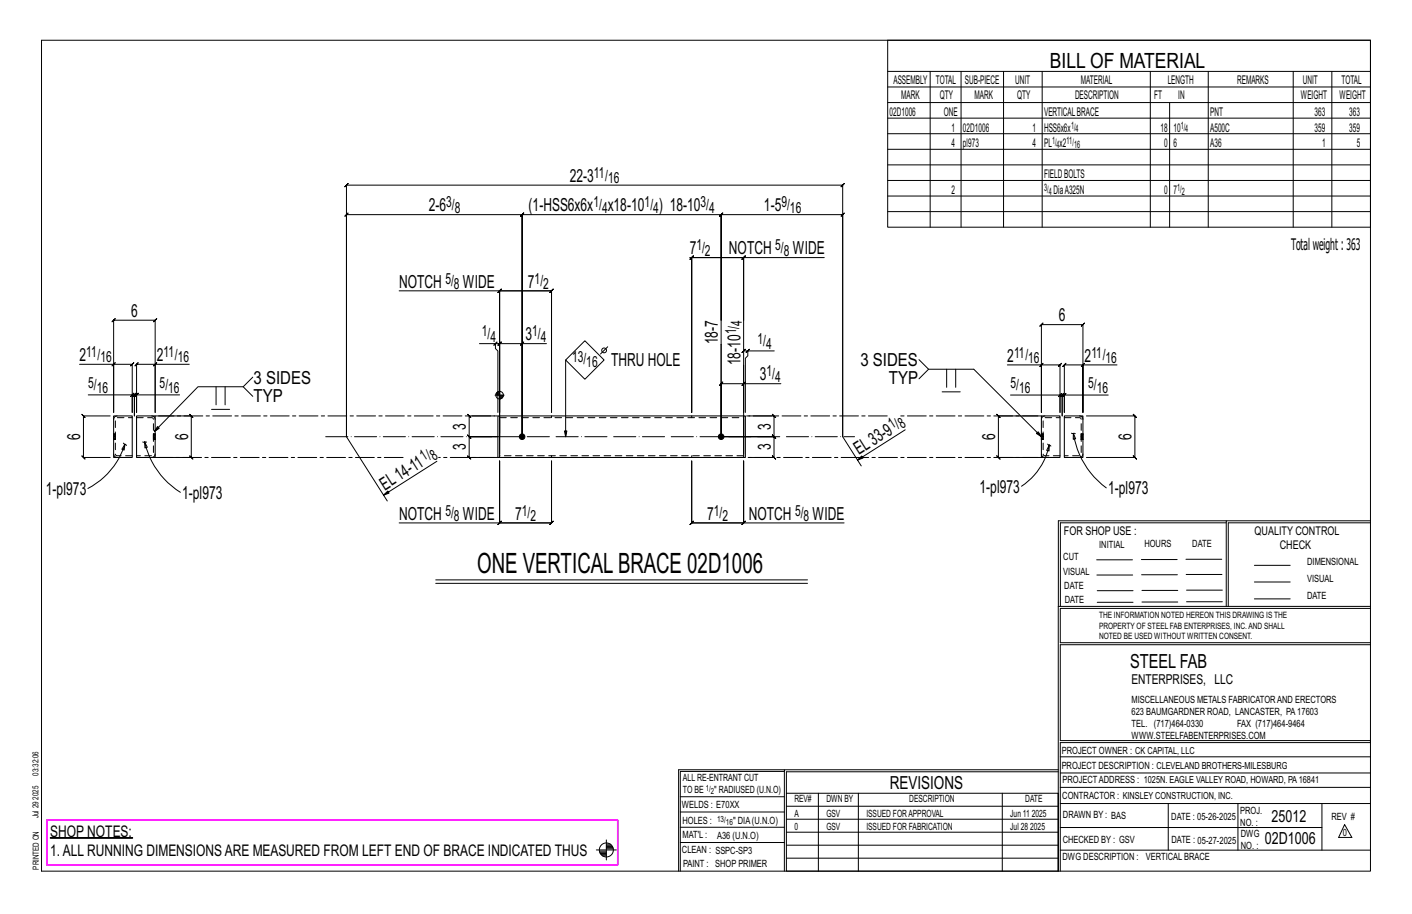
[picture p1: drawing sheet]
<svg xmlns="http://www.w3.org/2000/svg" width="432mm" height="279mm" viewBox="0 0 432 279" stroke-linecap="round" stroke-linejoin="round" font-family="sans-serif">
<g fill="#000" stroke="#000" stroke-width=".31">
<path d="M15.4 256.1h25.2v.1h-25.2z"/>
<circle cx="159.7" cy="133.5" r=".86"/>
<circle cx="220.5" cy="133.5" r=".86"/>
</g>
<g fill="none" stroke="#000" stroke-width=".31">
<path d="M12.7 12.3h406.4v254h-406.4zM271.5 12.3h147.6v57.2h-147.6zM271.5 21.8h147.6M271.5 26.6h147.6M271.5 31.4h147.6M271.5 36.1h147.6M284.5 21.8v47.7M293.9 21.8v47.7M306.9 21.8v47.7M318.7 21.8v47.7M351.8 21.8v47.7M357.7 31.4v38.1"/>
<path d="M369.5 21.8v47.7M395.5 21.8v47.7M407.3 21.8v47.7M271.5 40.9h147.6M271.5 45.6h147.6M271.5 50.4h147.6M271.5 55.2h147.6M271.5 59.9h147.6M210.9 78.7h.6v47.4v-47.4M212 78.2l-1 1zM227.4 78.7h-15.9h15.9l-.5 .5 1-1-.5 .5v19.2M227.9 78.2l-1 1z"/>
<path d="M252.1 78.7h-24.7v19.2M271.5 64.7h147.6M122.1 88.9h30.7v37.2v-37.2l-.5 .5 1-1-.5 .5h15.9l-.5 .5 1-1-.5 .5v37.2v-37.2l.5-.5-1 1 .5-.5h-15.9M153.3 88.4l-1 1zM220.5 97.9v35.6v-16.2l-.5 .5 1-1-.5 .5h6.9M227.4 97.9v13.8M24.3 111.4h10.5v14.7v-28.2l-.5 .5 1-1-.5 .5h12.7l-.5 .5 1-1-.5 .5v28.2v-14.7h10.4M34.8 111.4l-.5 .5 1-1zM34.8 111.4h5.6l-.5 .5 1-1-.5 .5v14.7v-5.4h-13.4M47.5 111.4h-5.7l.5-.5-1 1 .5-.5v14.7v-5.4h13.1M48 110.9l-1 1zM66.1 118.2v5.6"/>
<path d="M68.8 118.2v5.6M74.4 118.2l2.9 3M77.3 115.3l-2.9 2.9h-13.9l-13.3 13.7 1-1.5 .5 .5-1.5 1M146.6 105h4.9v1.5l.8 .8v18.8M151.5 105l-.5 .5 1-1zM151.9 120v.8M152.2 119.8v1M152.4 119.7v1.1M152.6 119.7v1.1M152.8 104.8v.2l.5-.5-1 1 .5-.5h-1.3M152.8 119.4v13M159.7 105h-6.9l.5-.5-1 1 .5-.5v28.5"/>
<path d="M160.2 104.5l-1 1zM167.1 105h-7.4v28.5M173 110.1l5.9-5.9 5.8 5.9-5.8 5.8zM173 110.1v23.4l-.4-1.8h.8l-.4 1.8M185.8 106l-2.2 2.2M220.5 105.3v28.2zM226.9 117.8l1-1zM227.4 111.7v14.4zM227.4 107.3l-.5 .5 1-1-.5 .5h1.3M228.7 107.3l.5-.5-1 1zM236.8 107.3h-8.1v1.5l-.8 .7v16.6M238.8 117.3h-11.4v16.2"/>
<path d="M281 109.9l3 3h13.8l20.7 20.6-1.5-1 .5-.5 1 1.5M284 112.9l-3 2.9M288.1 119.8h5.5M289.5 112.9v5.5M292.3 112.9v5.5M308 111.5h10.5v14.6v-26.9l-.5 .5 1-1-.5 .5h12.7l-.5 .5 1-1-.5 .5v26.9v-14.6h10.4M318.5 111.5l-.5 .5 1-1zM318.5 111.5h5.7l-.5 .5 1-1-.5 .5v14.6v-5.3h-15.2M330.7 112l1-1zM331.2 111.5h-5.7l.5-.5-1 1 .5-.5v14.6v-5.3h13.4M33.7 127.1h-8.2l-.5-.5 1 1-.5-.5v12.7l-.5-.5 1 1-.5-.5h8.2M37.7 135.4l.5 .4"/>
<path d="M38.2 135.8l-.2 1.8-.7-.3zM38.2 135.8a23 23 0 0 1-11.3 13.5M38.2 135.8l.5 .4M39.9 121.2l1-1zM40.4 120.7h.7l-.5 .5 1-1-.5 .5v6.4v-6.4l-.5 .5 1-1-.5 .5h.7M41.3 121.2l1-1zM43.6 135.1h.6M44.2 135.1l.8 1.6-.7 .2zM44.2 135.1a24.6 24.6 0 0 0 11 15.4M44.2 135.1l.6 .1M48.5 127.1h10l-.5-.5 1 1-.5-.5v12.7l-.5-.5 1 1-.5-.5h-10M64.7 125.1h5.5"/>
<path d="M106 133.5v-76.9l-.5 .5 1-1-.5 .5h151.7l-.5 .5 1-1-.5 .5v76.9M106 133.5v-67.9l-.5 .5 1-1-.5 .5h53.7l-.5 .5 1-1-.5 .5v67.9v-67.9l-.5 .5 1-1-.5 .5h60.8l-.5 .5 1-1-.5 .5v32.3v-32.3l-.5 .5 1-1-.5 .5h37.2l-.5 .5 1-1-.5 .5v67.9M106 133.5l12.4 19.7M151.2 127.1h-7.7l-.5-.5 1 1-.5-.5v6.4l-.5-.5 1 1-.5-.5h8.8h-8.8l-.5-.5 1 1-.5-.5v6.3l-.5-.5 1 1-.5-.5h7.7M151.4 120.8h2.8M151.7 120.3v.5M153 120.8v1.1M153.2 120.8v1.1M153.4 120.8v1M153.6 120.8v.8M153.8 120.8v.5M229 127.1h7.7l-.5-.5 1 1-.5-.5v6.4l-.5-.5 1 1-.5-.5h-16.2h16.2l-.5-.5 1 1-.5-.5v6.3l-.5-.5 1 1-.5-.5h-7.7"/>
<path d="M257.7 133.5l5.7 8.9M276.8 131.4l-14.6 9.2 1.3-1.2 .4 .6-1.7 .6M317.4 127.1h-12.1l-.5-.5 1 1-.5-.5v12.7l-.5-.5 1 1-.5-.5h12.1M320.4 135.8l.5 .3M320.9 136.1l-.1 1.8-.7-.2zM320.9 136.1a19.8 19.8 0 0 1-8.5 12.5M320.9 136.1l.5 .3M324.2 120.8l-.5 .5 1-1zM324.2 120.8h.6l-.5 .5 1-1-.5 .5v6.3v-6.3l-.5 .5 1-1-.5 .5h.7M325.5 120.8l.5-.5-1 1zM327.7 132.4l.5 .1M328.2 132.5l.7 1.6-.7 .2z"/>
<path d="M328.2 132.5a25.4 25.4 0 0 0 10.1 16.6M328.2 132.5l.6 .1M332.2 127.1h14.9l-.5-.5 1 1-.5-.5v12.7l-.5-.5 1 1-.5-.5h-14.9M122.1 159.8h30.7v-18.9v18.9l-.5 .5 1-1-.5 .5h15.9l-.5 .5 1-1-.5 .5v-18.9v18.9l.5-.5-1 1 .5-.5h-15.9M133.6 141l-16.3 10.4 1.3-1.3 .4 .6-1.7 .7M153.3 159.3l-1 1zM227.4 159.8h-15.9l.5-.5-1 1 .5-.5v-18.9v18.9l-.5 .5 1-1-.5 .5h15.9l-.5 .5 1-1-.5 .5v-18.9v18.9h30.7M375 159.8h-50.7v25.6M375 159.2h-51.3l-.1 107.1M419.1 159.2h-44.1v26.2M419.1 159.8h-43.5v25.6M133.3 177.3h113.6"/>
<path d="M133.3 178.3h113.6M226.9 160.3l1-1zM335.4 171.1h10.9M335.4 175.8h11M349 171h11M349.1 175.7h11M362.7 171h10.9M362.7 175.6h11M383.6 172.8h11M383.6 177.9h11M323.7 185.4h95.4M335.5 184.1h11"/>
<path d="M335.5 180.6h11M349.2 184h11M349.2 180.5h11M362.9 180.4h10.9M362.9 184h10.9M383.6 183.1h11M419.1 186h-94.9v10.5h94.9M419.1 197.1h-94.9v29.3h94.9v.6h-94.9v39.3M239.9 235.8h-31.9v30.5M239.9 235.3h-32.4v31M323.6 235.3h-83.7v31M323.6 235.9h-83.1v6.6"/>
<path d="M324.2 236.3h94.9M324.2 231.4h94.9M182.4 259.8h6.1M185.4 256.8v6.1M185.4 258.7h1.9M185.4 258.4h1.6M185.4 259.5h2.1M185.4 259.1h2M185.4 258h1.2M208 252.9h31.9M208 257.5h31.9M208 243.6h31.9"/>
<path d="M208 248.2h31.9M240.5 242.5h83.1v23.8h-83.1zM240.5 258.4h83.1M240.5 254.4h83.1M240.5 250.4h83.1M240.5 246.5h83.1M250.3 242.5v23.8M262.5 242.5v23.8M306.5 242.5v23.8M324.2 253h80.1M324.2 245.6h94.9M324.2 259.9h94.9"/>
<path d="M324.2 240.7h94.9M357.3 245.6v14.3M378.6 245.6v14.3M404.3 245.6v14.3M411.2 252.1l2.2 3.9h-4zM183.3 260.2h2.1M183.4 260.5h2M183.5 260.9h1.9M183.8 261.3h1.6M184.3 261.6h1.1M240.5 262.3h83.1"/>
<circle cx="184.7" cy="107.1" r=".74"/>
<circle cx="152.8" cy="120.8" r="1.16"/>
<circle cx="185.4" cy="259.8" r="2.14"/>
</g>
<path d="M14.3 250.7h174.6v13.7h-174.6z" fill="none" stroke="#f0f" stroke-width=".5"/>
<g fill="none" stroke="#000" stroke-width=".32">
<path d="M34.7 132.6h.1M34.7 134.4h.1M34.8 127.1h5.6v12.7h-5.6zM35.3 132.6h.1M35.3 134.4h.1M41.8 127.1h5.7v12.7h-5.7zM46.9 132.6h.1M46.9 134.4h.1M47.5 132.6h.1M47.5 134.4h.1M152.3 127.1h.5v12.7h-.5zM152.8 128.2v10.6"/>
<path d="M152.8 139.8h74.6M152.8 127.1h74.6M227.4 127.1h.5v12.7h-.5zM227.4 128.2v10.6M318.5 132.6h.1M318.5 134.4h.1M318.5 127.1h5.7v12.7h-5.7zM319 132.6h.1M319 134.4h.1M325.5 127.1h5.7v12.7h-5.7zM330.6 132.6h.1M330.6 134.4h.1"/>
<path d="M331.2 132.6h.1M331.2 134.4h.1"/>
</g>
<g fill="none" stroke="#000" stroke-width=".31" stroke-dasharray="2 1.4">
<path d="M34.7 133.2h.6v.3h-.6zM34.7 133.2v-.3h.6v.3M34.7 132.9v-.2h.6v.2M34.7 132.7v-.1M34.7 134.4v-.1M34.7 134.1v.2l.6 .1M34.7 133.8v.3h.6v.2M34.7 133.5v.3h.6v.3M34.8 138.8a1.06 1.06 0 0 0 1 1M34.8 134.4h.5M35.3 132.6h-.5M35.3 132.6v.1"/>
<path d="M35.3 133.5v.3M35.8 127.1a1.06 1.06 0 0 0-1 1.1M40.4 139.3h-4.6l-.4-.1-.1-.4v-10.8l.5-.3h4.6M41.8 127.7h4.6l.4 .1 .1 .4v10.8l-.5 .3h-4.6M46.4 139.8a1.06 1.06 0 0 0 1.1-1M46.9 133.5h.6v.3h-.6zM46.9 134.4v-.1M46.9 133.5v-.3M46.9 134.4h.6M47.5 128.2a1.06 1.06 0 0 0-1.1-1.1M47.5 132.6h-.6M47.5 133.8v.3h-.6v-.3"/>
<path d="M47.5 134.1v.2h-.6v-.2M47.5 134.3v.1M47.5 132.6v.1M47.5 132.9v-.2l-.6-.1M47.5 133.2v-.3h-.6v-.2M47.5 133.5v-.3h-.6v-.3M152.8 127.7h74.6M168.7 127.1v.6M168.7 139.3v.5M211.5 127.7v-.6M211.5 139.8v-.5M227.4 139.3h-74.6"/>
<path d="M318.5 133.2h.5v.3h-.5zM318.5 133.2v-.3h.5v.3M318.5 132.9v-.2h.5v.2M318.5 132.7v-.1M318.5 134.4v-.1M318.5 134.1v.2l.5 .1M318.5 133.8v.3h.5v.2M318.5 133.5v.3h.5v.3M318.5 138.8a1.06 1.06 0 0 0 1 1M318.5 134.4h.5M319 132.6h-.5M319 132.6v.1"/>
<path d="M319 133.5v.3M319.5 127.1a1.06 1.06 0 0 0-1 1.1M324.2 139.3h-4.7l-.3-.1-.2-.4v-10.8l.5-.3h4.7M325.5 127.7h4.6l.4 .1 .1 .4v10.8l-.5 .3h-4.6M330.1 139.8a1.06 1.06 0 0 0 1.1-1M330.6 133.5h.6v.3h-.6zM330.6 134.4v-.1M330.6 133.5v-.3M330.6 134.4h.6M331.2 128.2a1.06 1.06 0 0 0-1.1-1.1M331.2 132.6h-.6M331.2 133.8v.3h-.6v-.3"/>
<path d="M331.2 134.1v.2h-.6v-.2M331.2 134.3v.1M331.2 132.6v.1M331.2 132.9v-.2l-.6-.1M331.2 133.2v-.3h-.6v-.2M331.2 133.5v-.3h-.6v-.3"/>
</g>
<path d="M99.6 133.5h161.7" fill="none" stroke="#000" stroke-width=".31" stroke-dasharray="6.8 1 0 1"/>
<path d="M47.5 127.1h104.8M123.3 139.8h-75.8M152.3 139.8h-18.2M263 139.8h-35.1M271.3 127.1h-43.4M318.5 127.1h-43.1M318.5 139.8h-55" fill="none" stroke="#000" stroke-width=".31" stroke-dasharray="5.8 1 1 1"/>
<text font-size="8.6" x="146" y="175.3">ONE VERTICALBRACE 02D1006</text>
<text font-size="6.4" x="321.1" y="20.7">BILL OF MATERIAL</text>
<text font-size="5.9" x="345.6" y="204.1">STEEL FAB</text>
<g font-size="5.5">
<text x="174.2" y="55.6">22-3</text>
<text x="131.1" y="64.6">2-6</text>
<text x="161.6" y="64.6">(1-HSS6x6x</text>
<text x="185.9" y="64.6">x18-10</text>
<text x="201.5" y="64.6">) 18-10</text>
<text x="233.6" y="64.6">1-5</text>
<text x="210.9" y="77.8">7</text>
<text x="222.9" y="77.8">NOTCH</text>
<text x="242.4" y="77.8">WIDE</text>
<text x="122.1" y="87.9">NOTCH</text>
<text x="141.6" y="87.9">WIDE</text>
<text x="161.5" y="87.9">7</text>
<text x="40.1" y="96.9">6</text>
<text x="323.8" y="98.2">6</text>
<text x="160.7" y="104.1">3</text>
<text x="219.5" y="105.3" transform="rotate(-90 219.5 105.3)">18-7</text>
<text x="24.3" y="110.4">2</text>
<text x="48" y="110.4">2</text>
<text x="186.9" y="111.8">THRU HOLE</text>
<text x="226.4" y="111.7" transform="rotate(-90 226.4 111.7)">18-10</text>
<text x="263.1" y="111.9">3 SIDES</text>
<text x="308" y="110.6">2</text>
<text x="331.7" y="110.6">2</text>
<text x="77.6" y="117.2">3 SIDES</text>
<text x="232.4" y="116.3">3</text>
<text x="271.8" y="117.4">TYP</text>
<text x="77.6" y="122.8">TYP</text>
<text x="142.5" y="131.3" transform="rotate(-90 142.5 131.3)">3</text>
<text x="235.7" y="131.3" transform="rotate(-90 235.7 131.3)">3</text>
<text x="24.5" y="134.5" transform="rotate(-90 24.5 134.5)">6</text>
<text x="57.5" y="134.5" transform="rotate(-90 57.5 134.5)">6</text>
<text x="142.5" y="137.7" transform="rotate(-90 142.5 137.7)">3</text>
<text x="235.7" y="137.7" transform="rotate(-90 235.7 137.7)">3</text>
<text x="304.3" y="134.5" transform="rotate(-90 304.3 134.5)">6</text>
<text x="346.1" y="134.5" transform="rotate(-90 346.1 134.5)">6</text>
<text x="262.6" y="139.2" transform="rotate(-32 262.6 139.2)">EL3 -9</text>
<text x="117.7" y="150" transform="rotate(-32 117.7 150)">EL14-11</text>
<text x="14" y="151.2">1-pl973</text>
<text x="55.7" y="152.4">1-pl973</text>
<text x="299.6" y="150.6">1-pl973</text>
<text x="338.8" y="151.1">1-pl973</text>
<text x="122.1" y="158.9">NOTCH</text>
<text x="141.6" y="158.9">WIDE</text>
<text x="157.5" y="158.9">7</text>
<text x="216.3" y="158.9">7</text>
<text x="229" y="158.9">NOTCH</text>
<text x="248.5" y="158.9">WIDE</text>
<text x="272.2" y="241.1">REVISIONS</text>
</g>
<g font-size="5.1">
<text x="388.9" y="251.3">25012</text>
<text x="386.8" y="258.1">02D1006</text>
</g>
<g font-size="4.9">
<text x="394.8" y="76.4">Totalweight : 363</text>
<text x="15.4" y="255.8">SHOP NOTES:</text>
<text x="15.4" y="261.6">1.ALL RUNNING DIMENSIONSARE MEASURED FROM LEFT END OF BRACE INDICATED THUS</text>
</g>
<g font-size="4.7">
<text x="181.6" y="54.4">11/</text>
<text x="186" y="56">16</text>
<text x="136.5" y="63.4">3/</text>
<text x="139.1" y="65">8</text>
<text x="181.5" y="63.4">1/</text>
<text x="184.1" y="65">4</text>
<text x="197.1" y="63.4">1/</text>
<text x="199.8" y="65">4</text>
<text x="214.2" y="63.4">3/</text>
<text x="216.8" y="65">4</text>
<text x="239" y="63.4">9/</text>
<text x="241.6" y="65">16</text>
<text x="213" y="76.5">1/</text>
<text x="237.1" y="76.5">5/</text>
<text x="215.6" y="78.2">2</text>
<text x="239.7" y="78.2">8</text>
<text x="136.2" y="86.7">5/</text>
<text x="138.8" y="88.3">8</text>
<text x="163.5" y="86.7">1/</text>
<text x="166.1" y="88.3">2</text>
<text x="226.8" y="99.6" transform="rotate(-90 226.8 99.6)">4</text>
<text x="147.4" y="102.8">1/</text>
<text x="150" y="104.5">4</text>
<text x="162.8" y="102.8">1/</text>
<text x="165.4" y="104.5">4</text>
<text x="225.2" y="102.2" transform="rotate(-90 225.2 102.2)">1/</text>
<text x="231.7" y="105">1/</text>
<text x="234.3" y="106.7">4</text>
<text x="26.4" y="109.1">11/</text>
<text x="30.7" y="110.8">16</text>
<text x="50" y="109.1">11/</text>
<text x="54.4" y="110.8">16</text>
<text x="174.9" y="110.6">13/</text>
<text x="179.3" y="112.2">16</text>
<text x="310.1" y="109.3">11/</text>
<text x="314.5" y="111">16</text>
<text x="333.7" y="109.3">11/</text>
<text x="338.1" y="111">16</text>
<text x="27" y="118.5">5/</text>
<text x="48.8" y="118.5">5/</text>
<text x="234.4" y="115.1">1/</text>
<text x="237.1" y="116.7">4</text>
<text x="309" y="118.5">5/</text>
<text x="332.8" y="118.5">5/</text>
<text x="29.6" y="120.1">16</text>
<text x="51.4" y="120.1">16</text>
<text x="311.6" y="120.2">16</text>
<text x="335.4" y="120.2">16</text>
<text x="272.8" y="131.3" transform="rotate(-32 272.8 131.3)">1/</text>
<text x="275.9" y="131.3" transform="rotate(-32 275.9 131.3)">8</text>
<text x="129.6" y="140.9" transform="rotate(-32 129.6 140.9)">1/</text>
<text x="132.7" y="140.9" transform="rotate(-32 132.7 140.9)">8</text>
<text x="136.2" y="157.6">5/</text>
<text x="138.8" y="159.3">8</text>
<text x="159.6" y="157.6">1/</text>
<text x="162.2" y="159.3">2</text>
<text x="218.3" y="157.6">1/</text>
<text x="220.9" y="159.3">2</text>
<text x="243.1" y="157.6">5/</text>
<text x="245.7" y="159.3">8</text>
</g>
<text font-size="4.2" x="346" y="209.1">ENTERPRISES, LLC</text>
<g font-size="3.7">
<text x="273.2" y="25.6">ASSEMBLY</text>
<text x="286.2" y="25.6">TOTAL</text>
<text x="295.1" y="25.6">SUB-PIECE</text>
<text x="310.4" y="25.6">UNIT</text>
<text x="330.5" y="25.6">MATERIAL</text>
<text x="357.1" y="25.6">LENGTH</text>
<text x="378.3" y="25.6">REMARKS</text>
<text x="398.4" y="25.6">UNIT</text>
<text x="410.2" y="25.6">TOTAL</text>
<text x="272.1" y="35.5">02D1006</text>
<text x="275.6" y="30.4">MARK</text>
<text x="287.4" y="30.4">QTY</text>
<text x="288.6" y="35.5">ONE</text>
<text x="298" y="30.4">MARK</text>
<text x="311" y="30.4">QTY</text>
<text x="319.3" y="35.5">VERTICALBRACE</text>
<text x="328.7" y="30.4">DESCRIPTION</text>
<text x="353" y="30.4">FT</text>
<text x="360.3" y="30.4">IN</text>
<text x="370.1" y="35.5">PNT</text>
<text x="397.8" y="30.4">WEIGHT</text>
<text x="402" y="35.5">363</text>
<text x="409.6" y="30.4">WEIGHT</text>
<text x="412.6" y="35.5">363</text>
<text x="290.9" y="40.2">1</text>
<text x="294.5" y="40.2">02D1006</text>
<text x="315.8" y="40.2">1</text>
<text x="319.3" y="40.2">HSS6x6x</text>
<text x="354.9" y="40.2">18</text>
<text x="358.9" y="40.2">10</text>
<text x="370.1" y="40.2">A500C</text>
<text x="402" y="40.2">359</text>
<text x="412.6" y="40.2">359</text>
<text x="290.9" y="45">4</text>
<text x="294.5" y="45">pl973</text>
<text x="315.8" y="45">4</text>
<text x="319.3" y="45">PL x2</text>
<text x="356" y="45">0</text>
<text x="358.9" y="45">6</text>
<text x="370.1" y="45">A36</text>
<text x="404.3" y="45">1</text>
<text x="415" y="45">5</text>
<text x="290.9" y="59.3">2</text>
<text x="319.3" y="54.5">FIELDBOLTS</text>
<text x="322.2" y="59.3">DiaA325N</text>
<text x="356" y="59.3">0</text>
<text x="358.9" y="59.3">7</text>
<text x="325.3" y="163.4">FOR SHOP USE :</text>
<text x="383.7" y="163.4">QUALITY CONTROL</text>
<text x="391.4" y="167.8">CHECK</text>
</g>
<g font-size="3.1">
<text x="327.5" y="39.4">1/</text>
<text x="328.9" y="40.5">4</text>
<text x="361.1" y="39.4">1/</text>
<text x="362.5" y="40.5">4</text>
<text x="321.7" y="44.1">1/</text>
<text x="323.1" y="45.3">4</text>
<text x="326.1" y="44.1">11/</text>
<text x="328.5" y="45.3">16</text>
<text x="319.3" y="58.4">3/</text>
<text x="320.7" y="59.5">4</text>
<text x="360" y="58.4">1/</text>
<text x="361.4" y="59.5">2</text>
<text x="336.2" y="167.4">INITIAL</text>
<text x="350" y="167.1">HOURS</text>
<text x="364.6" y="167.2">DATE</text>
<text x="325.2" y="171.3">CUT</text>
<text x="399.8" y="172.8">DIMENSIONAL</text>
<text x="325.1" y="175.8">VISUAL</text>
<text x="399.8" y="177.9">VISUAL</text>
<text x="325.5" y="180">DATE</text>
<text x="325.7" y="184.4">DATE</text>
<text x="399.8" y="183.1">DATE</text>
<text x="346" y="215">MISCELLANEOUS METALS FABRICATORAND ERECTORS</text>
<text x="346" y="218.6">623 BAUMGARDNER ROAD, LANCASTER, PA17603</text>
<text x="346" y="225.8">WWW.STEELFABENTERPRISES.COM</text>
<text x="346" y="222.2">TEL. (717)464-0330</text>
<text x="378.3" y="222.2">FAX (717)464-9464</text>
<text x="324.7" y="230.5">PROJECT OWNER : CK CAPITAL, LLC</text>
<text x="208.8" y="238.8">ALL RE-ENTRANT CUT</text>
<text x="324.7" y="235.1">PROJECT DESCRIPTION : CLEVELAND BROTHERS-MILESBURG</text>
<text x="324.9" y="239.5">PROJECTADDRESS : 1025N. EAGLE VALLEY ROAD, HOWARD, PA16841</text>
<text x="208.8" y="242.5">TO BE</text>
<text x="218.4" y="242.5">&quot; RADIUSED (U.N.O)</text>
<text x="242.9" y="245.3">REV#</text>
<text x="252.7" y="245.3">DWN BY</text>
<text x="278.1" y="245.3">DESCRIPTION</text>
<text x="313.5" y="245.3">DATE</text>
<text x="324.9" y="244.2">CONTRACTOR : KINSLEY CONSTRUCTION, INC.</text>
<text x="208.5" y="247">WELDS : E70XX</text>
<text x="208.7" y="251.7">HOLES :</text>
<text x="224.2" y="251.8">&quot; DIA(U.N.O)</text>
<text x="242.9" y="249.9">A</text>
<text x="252.7" y="249.9">GSV</text>
<text x="264.9" y="249.9">ISSUED FORAPPROVAL</text>
<text x="309" y="249.9">Jun 11</text>
<text x="315.5" y="249.9">2025</text>
<text x="325.1" y="250">DRAWN BY : BAS</text>
<text x="358.2" y="250.5">DATE : 05-26-2025</text>
<text x="379.3" y="248.9">PROJ.</text>
<text x="407.2" y="250.5">REV #</text>
<text x="208.7" y="256.3">MAT'L :</text>
<text x="219.3" y="256.4">A36 (U.N.O)</text>
<text x="242.9" y="253.8">0</text>
<text x="252.7" y="253.8">GSV</text>
<text x="264.9" y="253.8">ISSUED FOR FABRICATION</text>
<text x="309" y="253.8">Jul 28</text>
<text x="315" y="253.8">2025</text>
<text x="325" y="257.6">CHECKED BY : GSV</text>
<text x="358.3" y="257.7">DATE : 05-27-2025</text>
<text x="379.3" y="252.5">NO. :</text>
<text x="379.5" y="255.9">DWG</text>
<text x="410.6" y="255.5">0</text>
<text x="208.6" y="260.7">CLEAN : SSPC-SP3</text>
<text x="324.9" y="262.9">DWG DESCRIPTION :</text>
<text x="350.4" y="263">VERTICAL BRACE</text>
<text x="379.5" y="259.5">NO. :</text>
<text x="208.9" y="265">PAINT : SHOP PRIMER</text>
</g>
<g font-size="2.7">
<text x="336.1" y="189">THE INFORMATION NOTED HEREON THIS DRAWING IS THE</text>
<text x="336.1" y="195.4">NOTED BE USED WITHOUT WRITTEN CONSENT.</text>
<text x="336.1" y="192.2">PROPERTY OF STEEL FAB ENTERPRISES, INC.AND SHALL</text>
</g>
<g font-size="2.6">
<text x="215.9" y="241.8">1/</text>
<text x="217.4" y="242.7">2</text>
<text x="219.3" y="251.1">13/</text>
<text x="222" y="252.1">16</text>
</g>
<g font-size="2.5">
<text x="11.7" y="237.1" transform="rotate(-90 11.7 237.1)">03:32:06</text>
<text x="11.8" y="244.4" transform="rotate(-90 11.8 244.4)">2025</text>
<text x="11.8" y="250.1" transform="rotate(-90 11.8 250.1)">Jul 29</text>
<text x="11.9" y="265.8" transform="rotate(-90 11.9 265.8)">PRINTED ON</text>
</g>
</svg>
